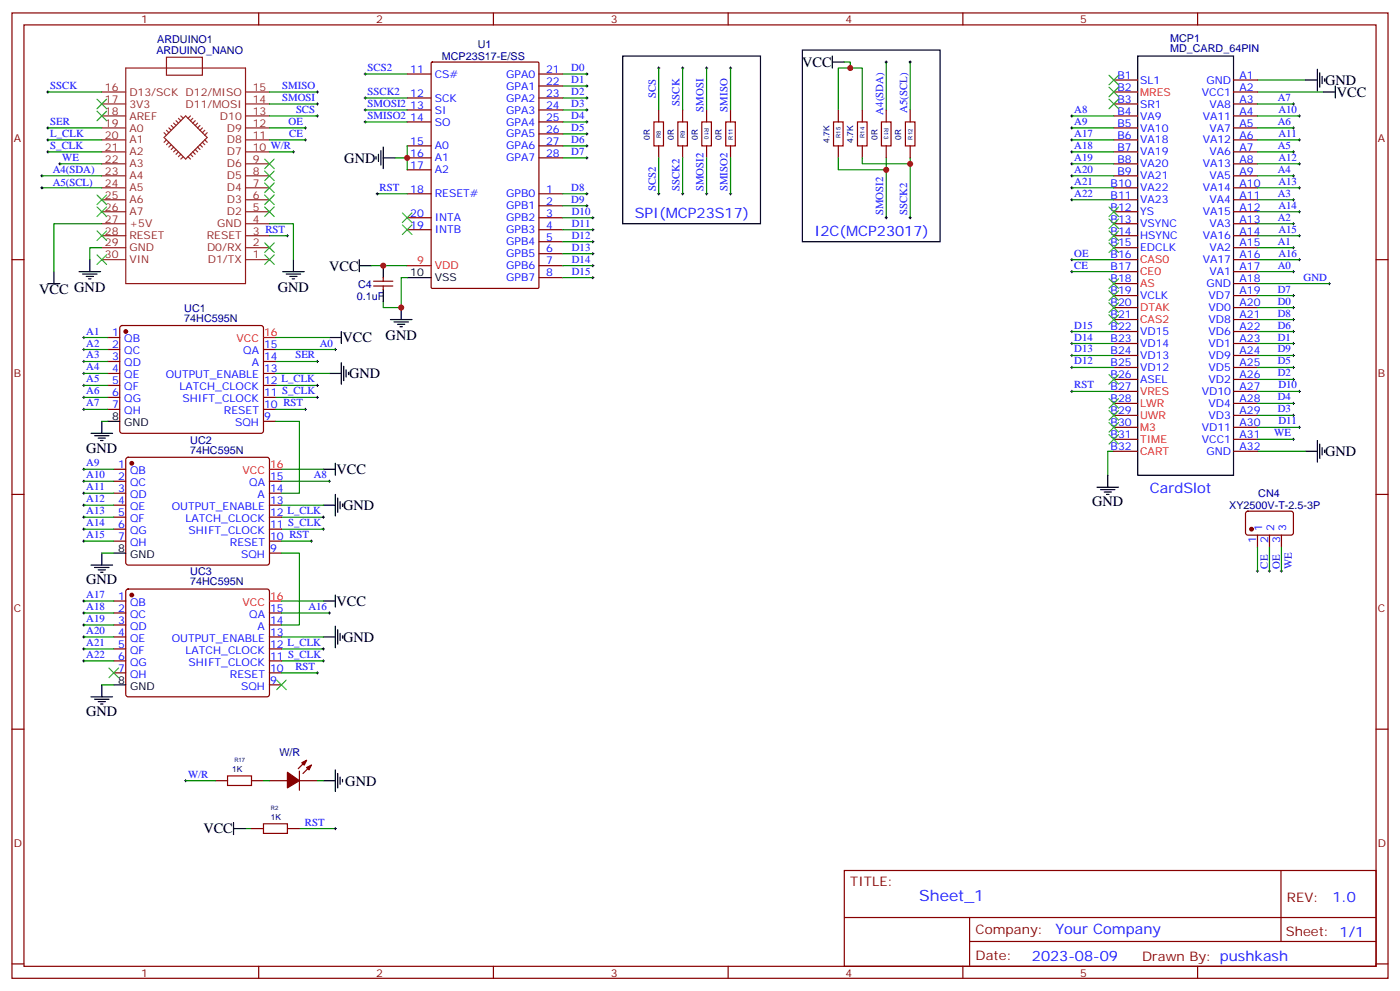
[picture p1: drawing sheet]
<svg xmlns="http://www.w3.org/2000/svg" width="412mm" height="292mm" viewBox="0 0 412 292" stroke-linecap="round" stroke-linejoin="round" font-family="sans-serif">
<g fill="none" stroke="#870000" stroke-width=".35">
<path d="M3.5 3.8h405.4v284.3h-405.4zM7.1 7.3h398.2v277.3h-398.2zM76.2 3.8v3.5M127.1 18.4l.3-.1h31l.3 .1v66.2l-.1 .3h-31.2l-.4-.1zM145.3 3.8v3.5M214.5 3.8v3.5M283.6 3.8v3.5M352.8 3.8v3.5M119.9 21.8h7.1M119.9 28.9h7.1M119.9 32.4h7.1M119.9 35.9h7.1"/>
<path d="M158.7 21.8h7.1M158.7 28.9h7.1M158.7 32.4h7.1M158.7 35.9h7.1M158.7 25.3h7.1M158.7 39.4h7.1M194 32.4v3.5M201.1 32.4v3.5M208.1 32.4v3.5M215.2 32.4v3.5M246.9 32.4v3.5M254 32.4v3.5"/>
<path d="M261.1 32.4v3.5M268.1 32.4v3.5M328.1 23.6h7M328.1 27.1h7M328.1 30.6h7M328.1 34.1h7M328.1 37.7h7M363.4 23.6h7M363.4 27.1h7M363.4 30.6h7M363.4 34.1h7M363.4 37.7h7"/>
<path d="M119.9 57.1h7.1M119.9 43h7.1M119.9 46.5h7.1M119.9 50h7.1M158.7 57.1h7.1M158.7 43h7.1M158.7 46.5h7.1M194 43v3.5M201.1 43v3.5M208.1 43v3.5M215.2 43v3.5M246.9 43v3.5"/>
<path d="M254 43v3.5M261.1 43v3.5M268.1 43v3.5M328.1 41.2h7M328.1 44.7h7M328.1 48.3h7M328.1 51.8h7M328.1 55.3h7M328.1 58.8h7M363.4 41.2h7M363.4 44.7h7M363.4 48.3h7"/>
<path d="M363.4 51.8h7M363.4 55.3h7M363.4 58.8h7M3.5 76.5h3.6M119.9 64.1h7.1M119.9 67.7h7.1M158.7 60.6h7.1M158.7 64.1h7.1M158.7 67.7h7.1M158.7 71.2h7.1M158.7 74.7h7.1M158.7 78.2h7.1"/>
<path d="M328.1 76.5h7M328.1 62.4h7M328.1 65.9h7M328.1 69.4h7M328.1 73h7M363.4 76.5h7M363.4 62.4h7M363.4 65.9h7M363.4 69.4h7M363.4 73h7M405.3 76.5h3.6M31.7 99.4h3.6"/>
<path d="M35.5 96.1l.5-.2h40.9l.5 .2 .2 .5-.1 30.6-.6 .4h-41.2l-.4-.7v-30.3zM110.1 82.8h5.6M110.1 84.2h5.6M112.9 81.8v1M112.9 84.2v1.1M158.7 81.8h7.1M328.1 80h7M328.1 83.5h7M328.1 87.1h7M328.1 90.6h7M328.1 94.1h7M328.1 97.6h7"/>
<path d="M363.4 80h7M363.4 83.5h7M363.4 87.1h7M363.4 90.6h7M363.4 94.1h7M363.4 97.6h7M31.7 102.9h3.6M31.7 106.5h3.6M31.7 110h3.6M31.7 113.5h3.6M31.7 117.1h3.6M77.6 102.9h3.5"/>
<path d="M77.6 106.5h3.5M77.6 110h3.5M77.6 113.5h3.5M77.6 117.1h3.5M328.1 101.2h7M328.1 104.7h7M328.1 108.2h7M328.1 111.8h7M328.1 115.3h7M328.1 118.8h7M363.4 101.2h7M363.4 104.7h7"/>
<path d="M363.4 108.2h7M363.4 111.8h7M363.4 115.3h7M363.4 118.8h7M31.7 120.6h3.6M33.5 138.2h3.5M37.3 134.9l.4-.2h41l.5 .2 .2 .5-.1 30.6-.6 .4h-41.2l-.5-.7v-30.3zM77.6 120.6h3.5M77.6 124.1h3.5M328.1 122.3h7M328.1 125.9h7M328.1 129.4h7"/>
<path d="M328.1 132.9h7M363.4 122.3h7M363.4 125.9h7M363.4 129.4h7M363.4 132.9h7M3.5 145.6h3.6M33.5 141.7h3.5M33.5 145.3h3.5M33.5 148.8h3.5M33.5 152.3h3.5M33.5 155.9h3.5M33.5 159.4h3.5"/>
<path d="M79.4 141.7h3.5M79.4 145.3h3.5M79.4 148.8h3.5M79.4 152.3h3.5M79.4 155.9h3.5M79.4 159.4h3.5M367.1 150.8l.5-.2h13l.4 .7-.1 5.9-.6 .4h-13l-.4-.7v-5.6zM370.4 157.6v3.5M373.9 157.6v3.5M377.5 157.6v3.5M405.3 145.6h3.6M33.5 177h3.5"/>
<path d="M37.3 173.7l.4-.2h41l.5 .2 .2 .5-.1 30.6-.6 .4h-41.2l-.5-.7v-30.3zM79.4 162.9h3.5M33.5 180.6h3.5M33.5 184.1h3.5M33.5 187.6h3.5M33.5 191.1h3.5M33.5 194.7h3.5M33.5 198.2h3.5M79.4 180.6h3.5M79.4 184.1h3.5M79.4 187.6h3.5M79.4 191.1h3.5"/>
<path d="M79.4 194.7h3.5M79.4 198.2h3.5M3.5 214.8h3.6M79.4 201.7h3.5M405.3 214.8h3.6M63.5 229.9h3.5M74.1 229.9h3.5M79.4 229.9h5.3M88.2 229.9h5.3M88.2 227.1v5.7M90.3 223.9l-2.5 2.5M91.7 225.4l-2.4 2.4"/>
<path d="M74.1 244.1h3.5M84.7 244.1h3.5M248.7 256.4h156.6v28.2h-156.6zM377.3 256.4v20.9M248.7 270.2h156.5M285.6 277.3h119.6M285.6 270.2v14.2M3.5 283.9h3.6M76.2 284.6v3.5M145.3 284.6v3.5M214.5 284.6v3.5M283.6 284.6v3.5"/>
<path d="M352.8 284.6v3.5M405.3 283.9h3.6"/>
</g>
<g fill="none" stroke="#8c2424" stroke-width=".35">
<path d="M49 16.9h10.6v5.3h-10.6zM30 30.6h7M30 34.1h7M30 37.7h7M30 27.1h7M37 20h35.3v63.5h-35.3zM48.3 39.1l.7 .7M49 38.4l.7 .7M49.7 37.7l.7 .7M50.4 37l.8 .7M51.2 36.3l.7 .7M51.9 35.6l.7 .7"/>
<path d="M52.6 34.9l.7 .7M53.3 34.1l.7 .8M56.1 34.1l-.7 .8M56.8 34.9l-.7 .7M57.5 35.6l-.7 .7M58.2 36.3l-.7 .7M58.9 37l-.7 .7M59.6 37.7l-.7 .7M60.3 38.4l-.7 .7M61 39.1l-.7 .7M72.3 30.6h7.1M72.3 34.1h7.1"/>
<path d="M72.3 37.7h7.1M72.3 27.1h7.1M30 41.2h7M30 44.7h7M30 48.3h7M30 51.8h7M30 55.3h7M30 58.8h7M48.3 40.5l6.4-6.4 6.3 6.4-6.3 6.3zM49 41.2l-.7 .7M49.7 41.9l-.7 .7M50.4 42.6l-.7 .7"/>
<path d="M51.2 43.3l-.8 .7M51.9 44l-.7 .7M52.6 44.7l-.7 .7M53.3 45.4l-.7 .7M54 46.1l-.7 .7M55.4 46.1l.7 .7M56.1 45.4l.7 .7M56.8 44.7l.7 .7M57.5 44l.7 .7M58.2 43.3l.7 .7M58.9 42.6l.7 .7M59.6 41.9l.7 .7"/>
<path d="M60.3 41.2l.7 .7M72.3 41.2h7.1M72.3 44.7h7.1M72.3 48.3h7.1M72.3 51.8h7.1M72.3 55.3h7.1M72.3 58.8h7.1M30 62.4h7M30 65.9h7M30 69.4h7M30 73h7M30 76.5h7"/>
<path d="M72.3 62.4h7.1M72.3 65.9h7.1M72.3 69.4h7.1M72.3 73h7.1M72.3 76.5h7.1"/>
</g>
<g fill="none" stroke="#000" stroke-width=".29">
<path d="M194 19.7v.7M201.1 19.7v.7M208.1 19.7v.7M215.2 19.7v.7M260.7 18.3h.7M261.1 17.9v.7M267.8 18.3h.7M268.1 17.9v.7M13.8 37.7h.7M13.8 27.1h.7M14.1 26.7v.7M14.1 37.3v.7"/>
<path d="M89.6 37.7h.7M90 37.3v.7M93.1 34.1h.7M93.1 30.6h.7M93.1 27.1h.7M93.5 26.7v.7M93.5 30.3v.7M93.5 33.8v.7M107.2 32.4h.7M107.2 35.9h.7M107.2 28.9h.7M107.2 21.8h.7"/>
<path d="M107.6 21.4v.8M107.6 28.5v.7M107.6 32v.7M107.6 35.6v.7M172.5 32.4h.7M172.5 35.9h.7M172.5 28.9h.7M172.5 21.8h.7M172.5 25.3h.7M172.5 39.4h.7M172.9 21.4v.8M172.9 25v.7"/>
<path d="M172.9 28.5v.7M172.9 32v.7M172.9 35.6v.7M172.9 39.1v.7M193.7 20h.7M200.7 20h.7M207.8 20h.7M214.8 20h.7M315.4 37.7h.7M315.4 34.1h.7M315.7 33.8v.7M315.7 37.3v.7"/>
<path d="M380.6 37.7h.8M380.6 30.6h.8M381 30.3v.7M381 37.3v.7M382.4 34.1h.7M382.8 33.8v.7M12 51.8h.7M12 55.3h.7M12.3 51.4v.7M12.3 55v.7M13.8 41.2h.7M13.8 44.7h.7"/>
<path d="M14.1 40.9v.7M14.1 44.4v.7M17.3 48.3h.7M17.6 47.9v.7M86.1 44.7h.7M86.4 44.4v.7M89.6 41.2h.7M90 40.9v.7M110.8 57.1h.7M111.1 56.7v.7M172.5 43h.7M172.5 46.5h.7"/>
<path d="M172.5 57.1h.7M172.9 42.6v.7M172.9 46.1v.7M172.9 56.7v.7M193.7 57.1h.7M194 56.7v.7M200.7 57.1h.7M201.1 56.7v.7M207.8 57.1h.7M208.1 56.7v.7M214.8 57.1h.7M215.2 56.7v.7"/>
<path d="M315.4 41.2h.7M315.4 48.3h.7M315.4 51.8h.7M315.4 55.3h.7M315.4 44.7h.7M315.4 58.8h.7M315.7 40.9v.7M315.7 44.4v.7M315.7 47.9v.7M315.7 51.4v.7M315.7 55v.7M315.7 58.5v.7"/>
<path d="M380.6 51.8h.8M380.6 44.7h.8M380.6 58.8h.8M381 44.4v.7M381 51.4v.7M381 58.5v.7M382.4 41.2h.7M382.4 48.3h.7M382.4 55.3h.7M382.8 40.9v.7M382.8 47.9v.7M382.8 55v.7"/>
<path d="M84.3 69.4h.7M84.7 69.1v.7M172.5 60.6h.7M172.9 60.3v.7M174.3 64.1h.7M174.3 67.7h.7M174.3 71.2h.7M174.3 74.7h.7M174.3 78.2h.7M174.6 63.8v.7M174.6 67.3v.7M174.6 70.8v.7"/>
<path d="M174.6 74.4v.7M174.6 77.9v.7M260.7 64.1h.7M261.1 63.8v.7M267.8 64.1h.7M268.1 63.8v.7M315.4 76.5h.7M315.7 76.1v.7M315.7 79.7v.7M380.6 65.9h.8M380.6 73h.8M381 65.5v.8"/>
<path d="M381 72.6v.7M381 79.7v.7M382.4 76.5h.7M382.4 62.4h.7M382.4 69.4h.7M382.8 62v.7M382.8 69.1v.7M382.8 76.1v.7M24.3 99.4h.7M24.7 99.1v.7M174.3 81.8h.7M174.6 81.4v.7"/>
<path d="M315.4 97.6h.7M315.4 80h.7M315.7 97.3v.7M380.6 97.6h.8M380.6 80h.8M380.6 87.1h.8M380.6 90.6h.8M380.6 94.1h.8M381 86.7v.7M381 90.2v.7M381 93.8v.7M381 97.3v.7"/>
<path d="M391.2 83.5h.7M391.6 83.2v.7M24.3 117.1h.7M24.3 113.5h.7M24.3 106.5h.7M24.3 102.9h.7M24.3 110h.7M24.7 102.6v.7M24.7 106.1v.7M24.7 109.6v.7M24.7 113.2v.7M24.7 116.7v.7"/>
<path d="M93.1 117.1h.7M93.1 113.5h.7M93.1 106.5h.7M93.5 106.1v.7M93.5 113.2v.7M93.5 116.7v.7M98.4 102.9h.7M98.8 102.6v.7M315.4 115.3h.7M315.4 108.2h.7M315.4 104.7h.7M315.4 101.2h.7"/>
<path d="M315.7 100.8v.7M315.7 104.4v.7M315.7 107.9v.7M315.7 114.9v.7M380.6 108.2h.8M380.6 104.7h.8M380.6 101.2h.8M380.6 111.8h.8M380.6 118.8h.8M381 100.8v.7M381 104.4v.7M381 107.9v.7"/>
<path d="M381 111.4v.7M381 118.5v.7M382.4 115.3h.7M382.8 114.9v.7M24.3 120.6h.7M24.3 138.2h.7M24.7 120.2v.7M24.7 137.9v.7M89.6 120.6h.7M90 120.2v.7M380.6 122.3h.8M380.6 129.4h.8"/>
<path d="M381 122v.7M381 129v.8M382.4 125.9h.7M382.8 125.5v.7M24.3 155.9h.7M24.3 152.3h.7M24.3 159.4h.7M24.3 148.8h.7M24.3 145.3h.7M24.3 141.7h.7M24.7 141.4v.7M24.7 144.9v.7"/>
<path d="M24.7 148.4v.8M24.7 152v.7M24.7 155.5v.7M24.7 159v.7M91.4 159.4h.7M91.7 159v.7M94.9 155.9h.7M94.9 152.3h.7M95.2 152v.7M95.2 155.5v.7M96.7 141.7h.7M97 141.4v.7"/>
<path d="M24.3 177h.7M24.7 176.7v.7M370.1 168.2h.7M370.4 167.9v.7M373.6 168.2h.7M373.9 167.9v.7M377.1 168.2h.7M377.5 167.9v.7M24.3 194.7h.7M24.3 191.1h.7M24.3 187.6h.7M24.3 184.1h.7"/>
<path d="M24.3 180.6h.7M24.7 180.2v.7M24.7 183.7v.7M24.7 187.3v.7M24.7 190.8v.7M24.7 194.3v.7M93.1 198.2h.7M93.5 197.8v.7M94.9 194.7h.7M94.9 191.1h.7M95.2 190.8v.7M95.2 194.3v.7"/>
<path d="M96.7 180.6h.7M97 180.2v.7M54.3 229.9h.7M54.7 229.6v.7M98.4 244.1h.7M98.8 243.7v.7"/>
</g>
<g fill="none" stroke="#008700" stroke-width=".35">
<path d="M248.7 18.3h1.8v1.7M261.1 18.3v14.1M268.1 18.3v14.1M14.1 37.7h15.9M14.1 27.1h15.9M79.4 37.7h10.6M79.4 27.1h14.1M79.4 34.1h14.1M79.4 30.6h14.1M107.6 32.4h12.3M107.6 35.9h12.3M107.6 28.9h12.3"/>
<path d="M107.6 21.8h12.3M165.8 32.4h7.1M165.8 35.9h7.1M165.8 28.9h7.1M165.8 21.8h7.1M165.8 25.3h7.1M165.8 39.4h7.1M194 20v12.4M201.1 20v12.4M208.1 20v12.4M215.2 20v12.4M246.9 32.4v-12.4h7.1v12.4"/>
<path d="M315.7 37.7h12.4M315.7 34.1h12.4M370.4 37.7h10.6M370.4 27.1h19.4M370.4 23.6h14.1M370.4 34.1h12.4M370.4 30.6h10.6M12.3 55.3h17.7M12.3 51.8h17.7M14.1 41.2h15.9M14.1 44.7h15.9M17.6 48.3h12.4"/>
<path d="M79.4 41.2h10.6M79.4 44.7h7M111.1 57.1h8.8M116.4 46.5h3.5M119.9 43v7M165.8 46.5h7.1M165.8 57.1h7.1M165.8 43h7.1M194 46.5v10.6M201.1 46.5v10.6M208.1 46.5v10.6M215.2 46.5v10.6"/>
<path d="M246.9 46.5v3.5h14.2M254 46.5v1.8h14.1M261.1 46.5v17.6M268.1 46.5v17.6M315.7 41.2h12.4M315.7 48.3h12.4M315.7 55.3h12.4M315.7 51.8h12.4M315.7 44.7h12.4M315.7 58.8h12.4M370.4 41.2h12.4M370.4 48.3h12.4"/>
<path d="M370.4 55.3h12.4M370.4 51.8h10.6M370.4 44.7h10.6M370.4 58.8h10.6M30 65.9h-14.1v14.1M30 73h-3.5v3.5M79.4 65.9h7v10.6M79.4 69.4h5.3M109.4 78.2h10.5M165.8 78.2h8.8M165.8 60.6h7.1M165.8 64.1h8.8"/>
<path d="M165.8 67.7h8.8M165.8 71.2h8.8M165.8 74.7h8.8M315.7 76.5h12.4M370.4 76.5h12.4M370.4 62.4h12.4M370.4 65.9h10.6M370.4 69.4h12.4M370.4 73h10.6M24.7 99.4h7M81.1 99.4h15.9M119.9 81.8h-1.7v8.8h-5.3v-1.8"/>
<path d="M165.8 81.8h8.8M315.7 97.6h12.4M315.7 80h12.4M370.4 97.6h10.6M370.4 80h10.6M370.4 83.5h21.2M370.4 87.1h10.6M370.4 90.6h10.6M370.4 94.1h10.6M24.7 117.1h7M24.7 113.5h7M24.7 106.5h7"/>
<path d="M24.7 102.9h7M24.7 110h7M81.1 117.1h12.4M81.1 113.5h12.4M81.1 106.5h12.4M81.1 102.9h17.7M81.1 110h15.9M315.7 115.3h12.4M315.7 108.2h12.4M315.7 104.7h12.4M315.7 101.2h12.4M370.4 115.3h12.4"/>
<path d="M370.4 108.2h10.6M370.4 104.7h10.6M370.4 101.2h10.6M370.4 111.8h10.6M370.4 118.8h10.6M24.7 120.6h7M24.7 138.2h8.8M30 124.1h1.7M81.1 124.1h7.1v21.2h-5.3M81.1 120.6h8.9M82.9 138.2h12.3M328.1 132.9h-1.8v7.1"/>
<path d="M370.4 132.9h14.1M370.4 122.3h10.6M370.4 125.9h12.4M370.4 129.4h10.6M24.7 155.9h8.8M24.7 152.3h8.8M24.7 159.4h8.8M24.7 148.8h8.8M24.7 145.3h8.8M24.7 141.7h8.8M82.9 155.9h12.3M82.9 152.3h12.3"/>
<path d="M82.9 159.4h8.8M82.9 148.8h12.3M82.9 141.7h14.1M24.7 177h8.8M30 162.9h3.5M82.9 162.9h5.3v21.2h-5.3M82.9 177h12.3M370.4 161.1v7.1M373.9 161.1v7.1M377.5 161.1v7.1M24.7 194.7h8.8M24.7 191.1h8.8"/>
<path d="M24.7 187.6h8.8M24.7 184.1h8.8M24.7 180.6h8.8M82.9 194.7h12.3M82.9 191.1h12.3M82.9 187.6h12.3M82.9 180.6h14.1M82.9 198.2h10.6M30 201.7h3.5M54.7 229.9h8.8M77.6 229.9h1.8M93.5 229.9h1.7"/>
<path d="M72.3 244.1h1.8M88.2 244.1h10.6"/>
</g>
<g fill="#870000" stroke="#870000" stroke-width=".35">
<path d="M90.3 226.1l1.4-.7-.7 1.4z"/>
<path d="M88.9 224.6l1.4-.7-.7 1.5z"/>
<path d="M84.7 227.5l3.5 2.4-3.5 2.2z"/>
<circle cx="37" cy="97.6" r=".53"/>
<circle cx="38.8" cy="136.5" r=".53"/>
<circle cx="38.8" cy="175.3" r=".53"/>
<circle cx="368.7" cy="155.9" r=".53"/>
</g>
<g fill="none" stroke="#000" stroke-width=".35">
<path d="M183.4 16.5h40.6v49.4h-40.6zM236.4 14.7h40.5v56.5h-40.5zM245.2 18.3h3.5M245.2 16.5v3.5M335.1 16.5h28.3v123.5h-28.3zM384.5 23.6h3.6M388.1 20.4v6.3M388.8 21.4v4.3M389.5 22.5v2.1M389.8 27.1h3.5M390.2 23.2v.7M393.3 25.3v3.6"/>
<path d="M110.8 46.1v.7M111.5 45.4v2.2M112.2 44.4v4.2M112.9 46.5h3.5M112.9 43.3v6.4M26.5 76.5v3.5M86.4 76.5v3.5M105.8 78.2h3.6M105.8 76.5v3.5M112.9 78.2v3.6M14.1 83.5h3.5M15.9 80v3.5"/>
<path d="M23.3 80h6.3M24.3 80.7h4.3M25.4 81.4h2.1M26.1 82.1h.7M83.3 80h6.3M84.3 80.7h4.2M85.4 81.4h2.1M86.1 82.1h.7M97 99.4h3.5M100.5 97.6v3.6M112.9 85.3v3.5M115 94.1h6.4"/>
<path d="M116.1 94.8h4.2M117.1 95.5h2.1M117.8 96.2h.7M118.2 90.6v3.5M119.9 81.8h7.1M97 110h3.5M100.5 106.8v6.4M101.2 107.9v4.2M102 108.9v2.2M102.7 109.6v.7M26.8 127.6h6.4M27.9 128.3h4.2"/>
<path d="M28.9 129h2.1M29.6 129.8h.7M30 124.1v3.5M31.7 124.1h3.6M95.2 138.2h3.6M98.8 136.5v3.5M326.3 140v3.5M384.5 132.9h3.6M388.1 129.8v6.3M388.8 130.8v4.2M389.5 131.9v2.1M390.2 132.6v.7"/>
<path d="M95.2 148.8h3.6M98.8 145.6v6.4M99.5 146.7v4.2M100.2 147.7v2.2M100.9 148.4v.8M323.1 143.5h6.4M324.2 144.2h4.2M325.3 144.9h2.1M326 145.6h.7M26.8 166.4h6.4M27.9 167.1h4.2M28.9 167.9h2.1"/>
<path d="M29.6 168.6h.7M30 162.9v3.5M33.5 162.9h3.5M95.2 177h3.6M98.8 175.3v3.5M95.2 187.6h3.6M98.8 184.4v6.4M99.5 185.5v4.2M100.2 186.5v2.2M100.9 187.3v.7M26.8 205.2h6.4M27.9 206h4.2"/>
<path d="M28.9 206.7h2.1M29.6 207.4h.7M30 201.7v3.5M33.5 201.7h3.5M95.2 229.9h3.6M98.8 226.8v6.3M99.5 227.8v4.3M100.2 228.9v2.1M100.9 229.6v.7M68.8 244.1h3.5M68.8 242.3v3.5"/>
</g>
<path d="M119.9 78.2h7.1M77.6 99.4h3.5M79.4 138.2h3.5M79.4 177h3.5" fill="none" stroke="#f00" stroke-width=".35"/>
<g fill="none" stroke="#3c3" stroke-width=".35">
<path d="M28.6 29.2l2.8 2.8M28.6 32.7l2.8 2.9M31.4 29.2l-2.8 2.8M31.4 32.7l-2.8 2.9M326.7 22.2l2.8 2.8M326.7 25.7l2.8 2.8M326.7 29.2l2.8 2.8M329.5 22.2l-2.8 2.8M329.5 25.7l-2.8 2.8M329.5 29.2l-2.8 2.8M28.6 57.4l2.8 2.9M31.4 57.4l-2.8 2.9"/>
<path d="M78 46.8l2.8 2.9M78 50.4l2.8 2.8M78 53.9l2.8 2.8M78 57.4l2.8 2.9M80.8 46.8l-2.8 2.9M80.8 50.4l-2.8 2.8M80.8 53.9l-2.8 2.8M80.8 57.4l-2.8 2.9M28.6 75.1l2.8 2.8M28.6 68l2.8 2.8M28.6 61l2.8 2.8M31.4 75.1l-2.8 2.8"/>
<path d="M31.4 68l-2.8 2.8M31.4 61l-2.8 2.8M78 75.1l2.8 2.8M78 71.5l2.8 2.9M78 61l2.8 2.8M80.8 75.1l-2.8 2.8M80.8 71.5l-2.8 2.9M80.8 61l-2.8 2.8M118.5 66.3l2.9 2.8M118.5 62.7l2.9 2.8M121.4 66.3l-2.9 2.8M121.4 62.7l-2.9 2.8"/>
<path d="M326.7 61l2.8 2.8M326.7 64.5l2.8 2.8M326.7 68l2.8 2.8M326.7 71.5l2.8 2.9M329.5 61l-2.8 2.8M329.5 64.5l-2.8 2.8M329.5 68l-2.8 2.8M329.5 71.5l-2.8 2.9M326.7 82.1l2.8 2.8M326.7 85.7l2.8 2.8M326.7 89.2l2.8 2.8M326.7 92.7l2.8 2.8"/>
<path d="M329.5 82.1l-2.8 2.8M329.5 85.7l-2.8 2.8M329.5 89.2l-2.8 2.8M329.5 92.7l-2.8 2.8M326.7 117.4l2.8 2.8M326.7 110.3l2.8 2.9M329.5 117.4l-2.8 2.8M329.5 110.3l-2.8 2.9M326.7 120.9l2.8 2.9M326.7 124.5l2.8 2.8M326.7 128l2.8 2.8M329.5 120.9l-2.8 2.9"/>
<path d="M329.5 124.5l-2.8 2.8M329.5 128l-2.8 2.8M32.1 196.8l2.8 2.8M34.9 196.8l-2.8 2.8M81.5 200.3l2.8 2.8M84.3 200.3l-2.8 2.8"/>
</g>
<path d="M192.6 35.9h2.8v7.1h-2.8zM199.7 35.9h2.8v7.1h-2.8zM206.7 35.9h2.8v7.1h-2.8zM213.8 35.9h2.8v7.1h-2.8zM245.5 35.9h2.9v7.1h-2.9zM252.6 35.9h2.8v7.1h-2.8zM259.6 35.9h2.9v7.1h-2.9zM266.7 35.9h2.8v7.1h-2.8zM67 228.5h7.1v2.9h-7.1zM77.6 242.6h7.1v2.9h-7.1z" fill="none" stroke="#a10000" stroke-width=".35"/>
<g fill="#c00">
<circle cx="119.9" cy="46.5" r=".88"/>
<circle cx="250.5" cy="20" r=".88"/>
<circle cx="261.1" cy="50" r=".88"/>
<circle cx="268.1" cy="48.3" r=".88"/>
<circle cx="118.2" cy="90.6" r=".88"/>
<circle cx="112.9" cy="78.2" r=".88"/>
</g>
<text font-size="4.6" fill="#00f" x="270.8" y="265.4">Sheet_1</text>
<g font-size="4.2">
<text x="236.3" y="19.7">VCC</text>
<text x="390.3" y="25">GND</text>
<text x="393.8" y="28.5">VCC</text>
<text x="101.4" y="47.9">GND</text>
<text x="97" y="79.7">VCC</text>
<text x="11.5" y="86.7">VCC GND</text>
<text x="81.8" y="86.1">GND</text>
<text x="100.9" y="100.8">VCC</text>
<text x="113.6" y="100.1">GND</text>
<text x="102.8" y="111.4">GND</text>
<text x="25.4" y="133.3">GND</text>
<text x="390.3" y="134.3">GND</text>
<text x="99.1" y="139.6">VCC</text>
<text x="321.7" y="149.2">GND</text>
<text x="101.1" y="150.2">GND</text>
<text x="25.4" y="172.1">GND</text>
<text x="99.1" y="178.4">VCC</text>
<text x="101.1" y="189">GND</text>
<text x="25.4" y="210.9">GND</text>
<text x="101.7" y="231.6">GND</text>
<text x="59.9" y="245.5">VCC</text>
</g>
<g font-size="4.2" fill="#00f">
<text x="187" y="64.1">SPI(MCP23S17)</text>
<text x="239.9" y="69.4">I2C(MCP23017)</text>
<text x="338.7" y="145.3">CardSlot</text>
<text x="392.5" y="265.7">1.0</text>
<text x="310.9" y="275.2">Your Company</text>
<text x="304" y="283">2023-08-09</text>
</g>
<g font-size="3.9" fill="#800">
<text x="250.5" y="261">TITLE:</text>
<text x="379.1" y="265.7">REV:</text>
<text x="287.4" y="275.2">Company:</text>
<text x="378.7" y="275.8">Sheet: 1/1</text>
<text x="287.4" y="282.9">Date:</text>
<text x="336.4" y="282.9">Drawn By: pushkash</text>
</g>
<g font-size="3.2" fill="#800">
<text x="41.6" y="6.8">1</text>
<text x="110.8" y="6.8">2</text>
<text x="179.9" y="6.8">3</text>
<text x="249.1" y="6.8">4</text>
<text x="318.2" y="6.8">5</text>
<text x="4.1" y="41.9">A</text>
<text x="405.9" y="41.9">A</text>
<text x="4.1" y="111.1">B</text>
<text x="405.9" y="111.1">B</text>
<text x="4.1" y="180.2">C</text>
<text x="405.9" y="180.2">C</text>
<text x="4.1" y="249.3">D</text>
<text x="405.9" y="249.3">D</text>
<text x="41.6" y="287.6">1</text>
<text x="110.8" y="287.6">2</text>
<text x="179.9" y="287.6">3</text>
<text x="249.1" y="287.6">4</text>
<text x="318.2" y="287.6">5</text>
</g>
<g font-size="3.2" fill="#000080">
<text x="46.1" y="15.8">ARDUINO_NANO</text>
<text x="46.3" y="12.6">ARDUINO1</text>
<text x="130.1" y="17.6">MCP23S17-E/SS</text>
<text x="140.8" y="14">U1</text>
<text x="344.7" y="15.5">MD_CARD_64PIN</text>
<text x="344.7" y="12.2">MCP1</text>
<text x="105.1" y="88.2">0.1uF</text>
<text x="105.5" y="84.7">C4</text>
<text x="54.3" y="94.8">74HC595N</text>
<text x="54.3" y="91.8">UC1</text>
<text x="56" y="130.6">UC2</text>
<text x="56" y="133.6">74HC595N</text>
<text x="362.1" y="149.9">XY2500V-T-2.5-3P</text>
<text x="370.7" y="146.3">CN4</text>
<text x="56" y="172.4">74HC595N</text>
<text x="56" y="169.4">UC3</text>
<text x="82.3" y="222.6">W/R</text>
</g>
<g font-size="3.2" fill="#00f">
<text x="108.3" y="20.9">SCS2</text>
<text x="120.9" y="21.4">11</text>
<text x="128.1" y="22.9">CS#</text>
<text x="149.1" y="22.9">GPA0</text>
<text x="160.9" y="21.4">21</text>
<text x="168.3" y="20.9">D0</text>
<text x="329.2" y="23.2">B1</text>
<text x="365.1" y="23.2">A1</text>
<text x="14.8" y="26.2">SSCK</text>
<text x="83.1" y="29.7">SMOSI</text>
<text x="83.1" y="26.2">SMISO</text>
<text x="108.3" y="28">SSCK2</text>
<text x="120.9" y="28.5">12</text>
<text x="128.1" y="29.9">SCK</text>
<text x="149.1" y="26.4">GPA1</text>
<text x="149.1" y="29.9">GPA2</text>
<text x="160.9" y="25">22</text>
<text x="160.9" y="28.5">23</text>
<text x="168.3" y="24.4">D1</text>
<text x="168.3" y="28">D2</text>
<text x="193.1" y="28.8" transform="rotate(-90 193.1 28.8)">SCS</text>
<text x="329.2" y="26.7">B2</text>
<text x="335.8" y="24.6">SL1</text>
<text x="354" y="28.2">VCC1</text>
<text x="355.4" y="24.6">GND</text>
<text x="365.1" y="26.7">A2</text>
<text x="376.4" y="29.7">A7</text>
<text x="87.2" y="33.3">SCS</text>
<text x="108.3" y="31.5">SMOSI2</text>
<text x="108.3" y="35">SMISO2</text>
<text x="120.9" y="32">13</text>
<text x="120.9" y="35.6">14</text>
<text x="128.1" y="33.4">SI</text>
<text x="149.1" y="33.4">GPA3</text>
<text x="160.9" y="32">24</text>
<text x="160.9" y="35.6">25</text>
<text x="168.3" y="31.5">D3</text>
<text x="168.3" y="35">D4</text>
<text x="200.2" y="31.1" transform="rotate(-90 200.2 31.1)">SSCK</text>
<text x="207.3" y="32.9" transform="rotate(-90 207.3 32.9)">SMOSI</text>
<text x="214.3" y="32.9" transform="rotate(-90 214.3 32.9)">SMISO</text>
<text x="260.2" y="33.7" transform="rotate(-90 260.2 33.7)">A4(SDA)</text>
<text x="267.2" y="33.2" transform="rotate(-90 267.2 33.2)">A5(SCL)</text>
<text x="316.4" y="33.3">A8</text>
<text x="329.2" y="30.3">B3</text>
<text x="329.2" y="33.8">B4</text>
<text x="335.8" y="31.7">SR1</text>
<text x="335.8" y="35.2">VA9</text>
<text x="354.3" y="35.2">VA11</text>
<text x="356.3" y="31.7">VA8</text>
<text x="365.1" y="33.8">A4</text>
<text x="365.1" y="30.3">A3</text>
<text x="376.6" y="33.3">A10</text>
<text x="14.8" y="40.3">L_CLK</text>
<text x="14.8" y="36.8">SER</text>
<text x="85" y="36.8">OE</text>
<text x="85.2" y="40.3">CE</text>
<text x="128.1" y="37">SO</text>
<text x="149.1" y="37">GPA4</text>
<text x="149.1" y="40.5">GPA5</text>
<text x="160.9" y="39.1">26</text>
<text x="168.3" y="38.6">D5</text>
<text x="316.4" y="40.3">A17</text>
<text x="316.4" y="36.8">A9</text>
<text x="329.2" y="37.3">B5</text>
<text x="329.2" y="40.9">B6</text>
<text x="335.8" y="38.7">VA10</text>
<text x="356.3" y="38.7">VA7</text>
<text x="365.1" y="40.9">A6</text>
<text x="365.1" y="37.3">A5</text>
<text x="376.4" y="36.8">A6</text>
<text x="376.6" y="40.3">A11</text>
<text x="14.8" y="43.9">S_CLK</text>
<text x="18.3" y="47.4">WE</text>
<text x="120.9" y="42.6">15</text>
<text x="120.9" y="46.1">16</text>
<text x="128.1" y="44">A0</text>
<text x="128.1" y="47.6">A1</text>
<text x="149.1" y="44">GPA6</text>
<text x="149.1" y="47.6">GPA7</text>
<text x="160.9" y="42.6">27</text>
<text x="160.9" y="46.1">28</text>
<text x="168.3" y="42.1">D6</text>
<text x="168.3" y="45.6">D7</text>
<text x="316.4" y="47.4">A19</text>
<text x="316.4" y="43.9">A18</text>
<text x="329.2" y="44.4">B7</text>
<text x="329.2" y="47.9">B8</text>
<text x="335.8" y="42.3">VA18</text>
<text x="335.8" y="45.8">VA19</text>
<text x="354.3" y="42.3">VA12</text>
<text x="356.3" y="45.8">VA6</text>
<text x="365.1" y="47.9">A8</text>
<text x="365.1" y="44.4">A7</text>
<text x="376.4" y="43.9">A5</text>
<text x="376.6" y="47.4">A12</text>
<text x="15.5" y="50.9">A4(SDA)</text>
<text x="120.9" y="49.7">17</text>
<text x="128.1" y="51.1">A2</text>
<text x="316.4" y="50.9">A20</text>
<text x="329.2" y="51.4">B9</text>
<text x="335.8" y="49.3">VA20</text>
<text x="335.8" y="52.8">VA21</text>
<text x="354.3" y="49.3">VA13</text>
<text x="356.3" y="52.8">VA5</text>
<text x="365.1" y="51.4">A9</text>
<text x="376.4" y="50.9">A4</text>
<text x="15.5" y="54.7">A5(SCL)</text>
<text x="111.8" y="56.2">RST</text>
<text x="120.9" y="56.7">18</text>
<text x="128.1" y="58.1">RESET#</text>
<text x="149.1" y="58.1">GPB0</text>
<text x="160.9" y="56.7">1</text>
<text x="168.3" y="56.2">D8</text>
<text x="168.3" y="59.7">D9</text>
<text x="193.1" y="56.4" transform="rotate(-90 193.1 56.4)">SCS2</text>
<text x="200.2" y="56.4" transform="rotate(-90 200.2 56.4)">SSCK2</text>
<text x="207.3" y="56.4" transform="rotate(-90 207.3 56.4)">SMOSI2</text>
<text x="214.3" y="56.4" transform="rotate(-90 214.3 56.4)">SMISO2</text>
<text x="316.4" y="54.4">A21</text>
<text x="316.4" y="58">A22</text>
<text x="327.2" y="55">B10</text>
<text x="327.2" y="58.5">B11</text>
<text x="335.8" y="56.4">VA22</text>
<text x="335.8" y="59.9">VA23</text>
<text x="354.3" y="56.4">VA14</text>
<text x="356.3" y="59.9">VA4</text>
<text x="365.1" y="58.5">A11</text>
<text x="365.1" y="55">A10</text>
<text x="376.4" y="58">A3</text>
<text x="376.6" y="54.4">A13</text>
<text x="120.9" y="63.8">20</text>
<text x="128.1" y="65.2">INTA</text>
<text x="149.1" y="61.7">GPB1</text>
<text x="149.1" y="65.2">GPB2</text>
<text x="160.9" y="60.3">2</text>
<text x="160.9" y="63.8">3</text>
<text x="168.5" y="63.3">D10</text>
<text x="260.2" y="63.4" transform="rotate(-90 260.2 63.4)">SMOSI2</text>
<text x="267.2" y="63.4" transform="rotate(-90 267.2 63.4)">SSCK2</text>
<text x="327.2" y="62">B12</text>
<text x="327.2" y="65.5">B13</text>
<text x="335.8" y="63.4">YS</text>
<text x="354.3" y="63.4">VA15</text>
<text x="365.1" y="65.5">A13</text>
<text x="365.1" y="62">A12</text>
<text x="376.4" y="65">A2</text>
<text x="376.6" y="61.5">A14</text>
<text x="120.9" y="67.3">19</text>
<text x="128.1" y="68.7">INTB</text>
<text x="149.1" y="68.7">GPB3</text>
<text x="160.9" y="67.3">4</text>
<text x="160.9" y="70.8">5</text>
<text x="168.5" y="66.8">D11</text>
<text x="168.5" y="70.3">D12</text>
<text x="327.2" y="69.1">B14</text>
<text x="335.8" y="67">VSYNC</text>
<text x="335.8" y="70.5">HSYNC</text>
<text x="354.3" y="70.5">VA16</text>
<text x="356.3" y="67">VA3</text>
<text x="365.1" y="69.1">A14</text>
<text x="376.6" y="68.5">A15</text>
<text x="149.1" y="72.2">GPB4</text>
<text x="149.1" y="75.8">GPB5</text>
<text x="160.9" y="74.4">6</text>
<text x="160.9" y="77.9">7</text>
<text x="168.5" y="73.8">D13</text>
<text x="168.5" y="77.4">D14</text>
<text x="316.4" y="75.6">OE</text>
<text x="327.2" y="72.6">B15</text>
<text x="327.2" y="76.1">B16</text>
<text x="335.8" y="74">EDCLK</text>
<text x="354.3" y="77.5">VA17</text>
<text x="356.3" y="74">VA2</text>
<text x="365.1" y="76.1">A16</text>
<text x="365.1" y="72.6">A15</text>
<text x="376.4" y="72.1">A1</text>
<text x="376.6" y="75.6">A16</text>
<text x="149.1" y="79.3">GPB6</text>
<text x="149.1" y="82.8">GPB7</text>
<text x="160.9" y="81.4">8</text>
<text x="168.5" y="80.9">D15</text>
<text x="316.4" y="79.1">CE</text>
<text x="327.2" y="79.7">B17</text>
<text x="327.2" y="83.2">B18</text>
<text x="356.3" y="81.1">VA1</text>
<text x="365.1" y="83.2">A18</text>
<text x="365.1" y="79.7">A17</text>
<text x="376.4" y="79.1">A0</text>
<text x="384" y="82.7">GND</text>
<text x="327.2" y="86.7">B19</text>
<text x="335.8" y="88.1">VCLK</text>
<text x="355.4" y="84.6">GND</text>
<text x="356" y="88.1">VD7</text>
<text x="365.1" y="86.7">A19</text>
<text x="376.4" y="86.2">D7</text>
<text x="376.4" y="89.7">D0</text>
<text x="327.2" y="90.2">B20</text>
<text x="327.2" y="93.8">B21</text>
<text x="356" y="95.2">VD8</text>
<text x="356" y="91.7">VD0</text>
<text x="365.1" y="93.8">A21</text>
<text x="365.1" y="90.2">A20</text>
<text x="376.4" y="93.2">D8</text>
<text x="25.4" y="98.5">A1</text>
<text x="33.1" y="99.1">1</text>
<text x="36.6" y="100.8">QB</text>
<text x="316.4" y="100.3">D14</text>
<text x="316.4" y="96.8">D15</text>
<text x="327.2" y="97.3">B22</text>
<text x="327.2" y="100.8">B23</text>
<text x="335.8" y="98.7">VD15</text>
<text x="356" y="98.7">VD6</text>
<text x="365.1" y="100.8">A23</text>
<text x="365.1" y="97.3">A22</text>
<text x="376.4" y="96.8">D6</text>
<text x="376.4" y="100.3">D1</text>
<text x="25.4" y="102.1">A2</text>
<text x="25.4" y="105.6">A3</text>
<text x="33.1" y="102.6">2</text>
<text x="33.1" y="106.1">3</text>
<text x="36.6" y="104.4">QC</text>
<text x="36.6" y="107.9">QD</text>
<text x="71.6" y="104.4">QA</text>
<text x="74.1" y="107.9">A</text>
<text x="77.8" y="106.1">14</text>
<text x="77.8" y="102.6">15</text>
<text x="87" y="105.6">SER</text>
<text x="94.2" y="102.1">A0</text>
<text x="316.4" y="107.4">D12</text>
<text x="316.4" y="103.8">D13</text>
<text x="327.2" y="104.4">B24</text>
<text x="327.2" y="107.9">B25</text>
<text x="335.8" y="102.2">VD14</text>
<text x="335.8" y="105.8">VD13</text>
<text x="356" y="105.8">VD9</text>
<text x="356" y="102.2">VD1</text>
<text x="365.1" y="107.9">A25</text>
<text x="365.1" y="104.4">A24</text>
<text x="376.4" y="103.8">D9</text>
<text x="376.4" y="107.4">D5</text>
<text x="25.4" y="109.1">A4</text>
<text x="25.4" y="112.6">A5</text>
<text x="33.1" y="109.6">4</text>
<text x="33.1" y="113.2">5</text>
<text x="36.6" y="111.4">QE</text>
<text x="48.8" y="111.4">OUTPUT_ENABLE</text>
<text x="77.8" y="113.2">12 L_CLK</text>
<text x="77.8" y="109.6">13</text>
<text x="327.2" y="111.4">B26</text>
<text x="335.8" y="109.3">VD12</text>
<text x="335.8" y="112.8">ASEL</text>
<text x="356" y="112.8">VD2</text>
<text x="356" y="109.3">VD5</text>
<text x="365.1" y="111.4">A26</text>
<text x="376.4" y="110.9">D2</text>
<text x="25.4" y="116.2">A6</text>
<text x="25.4" y="119.7">A7</text>
<text x="33.1" y="116.7">6</text>
<text x="36.6" y="114.9">QF</text>
<text x="36.6" y="118.5">QG</text>
<text x="52.9" y="114.9">LATCH_CLOCK</text>
<text x="53.7" y="118.5">SHIFT_CLOCK</text>
<text x="77.8" y="116.7">11 S_CLK</text>
<text x="316.4" y="114.4">RST</text>
<text x="327.2" y="114.9">B27</text>
<text x="327.2" y="118.5">B28</text>
<text x="354" y="116.3">VD10</text>
<text x="356" y="119.9">VD4</text>
<text x="365.1" y="118.5">A28</text>
<text x="365.1" y="114.9">A27</text>
<text x="376.4" y="117.9">D4</text>
<text x="376.6" y="114.4">D10</text>
<text x="33.1" y="120.2">7</text>
<text x="36.6" y="122">QH</text>
<text x="66" y="122">RESET</text>
<text x="69.3" y="125.5">SQH</text>
<text x="77.8" y="123.8">9</text>
<text x="77.8" y="120.2">10 RST</text>
<text x="327.2" y="122">B29</text>
<text x="327.2" y="125.5">B30</text>
<text x="356" y="123.4">VD3</text>
<text x="365.1" y="125.5">A30</text>
<text x="365.1" y="122">A29</text>
<text x="376.4" y="121.5">D3</text>
<text x="376.6" y="125">D11</text>
<text x="327.2" y="129">B31</text>
<text x="354" y="126.9">VD11</text>
<text x="354" y="130.5">VCC1</text>
<text x="365.1" y="129">A31</text>
<text x="375.4" y="128.5">WE</text>
<text x="25.4" y="137.3">A9</text>
<text x="34.8" y="137.9">1</text>
<text x="327.2" y="132.6">B32</text>
<text x="355.4" y="134">GND</text>
<text x="365.1" y="132.6">A32</text>
<text x="25.4" y="140.9">A10</text>
<text x="34.8" y="141.4">2</text>
<text x="38.3" y="139.6">QB</text>
<text x="38.3" y="143.2">QC</text>
<text x="73.4" y="143.2">QA</text>
<text x="79.6" y="141.4">15</text>
<text x="92.4" y="140.9">A8</text>
<text x="25.4" y="147.9">A12</text>
<text x="25.4" y="144.4">A11</text>
<text x="34.8" y="144.9">3</text>
<text x="34.8" y="148.4">4</text>
<text x="38.3" y="146.7">QD</text>
<text x="75.9" y="146.7">A</text>
<text x="79.6" y="148.4">13</text>
<text x="79.6" y="144.9">14</text>
<text x="25.4" y="155">A14</text>
<text x="25.4" y="151.4">A13</text>
<text x="34.8" y="152">5</text>
<text x="34.8" y="155.5">6</text>
<text x="38.3" y="150.2">QE</text>
<text x="38.3" y="153.7">QF</text>
<text x="50.6" y="150.2">OUTPUT_ENABLE</text>
<text x="54.7" y="153.7">LATCH_CLOCK</text>
<text x="79.6" y="155.5">11 S_CLK</text>
<text x="79.6" y="152">12 L_CLK</text>
<text x="25.4" y="158.5">A15</text>
<text x="34.8" y="159">7</text>
<text x="38.3" y="157.3">QG</text>
<text x="38.3" y="160.8">QH</text>
<text x="55.5" y="157.3">SHIFT_CLOCK</text>
<text x="67.7" y="160.8">RESET</text>
<text x="79.6" y="159">10 RST</text>
<text x="370.1" y="159.8" transform="rotate(-90 370.1 159.8)">1</text>
<text x="371.8" y="156.3" transform="rotate(-90 371.8 156.3)">1</text>
<text x="373.6" y="159.8" transform="rotate(-90 373.6 159.8)">2</text>
<text x="375.4" y="156.3" transform="rotate(-90 375.4 156.3)">2</text>
<text x="377.1" y="159.8" transform="rotate(-90 377.1 159.8)">3</text>
<text x="378.9" y="156.3" transform="rotate(-90 378.9 156.3)">3</text>
<text x="71" y="164.3">SQH</text>
<text x="79.6" y="162.6">9</text>
<text x="373.5" y="167.5" transform="rotate(-90 373.5 167.5)">CE</text>
<text x="377" y="167.5" transform="rotate(-90 377 167.5)">OE</text>
<text x="380.6" y="167.5" transform="rotate(-90 380.6 167.5)">WE</text>
<text x="25.4" y="179.7">A18</text>
<text x="25.4" y="176.1">A17</text>
<text x="34.8" y="176.7">1</text>
<text x="38.3" y="178.4">QB</text>
<text x="90.8" y="179.7">A16</text>
<text x="25.4" y="183.2">A19</text>
<text x="34.8" y="180.2">2</text>
<text x="34.8" y="183.7">3</text>
<text x="38.3" y="182">QC</text>
<text x="38.3" y="185.5">QD</text>
<text x="73.4" y="182">QA</text>
<text x="75.9" y="185.5">A</text>
<text x="79.6" y="183.7">14</text>
<text x="79.6" y="180.2">15</text>
<text x="25.4" y="190.3">A21</text>
<text x="25.4" y="186.7">A20</text>
<text x="34.8" y="187.3">4</text>
<text x="34.8" y="190.8">5</text>
<text x="38.3" y="189">QE</text>
<text x="50.6" y="189">OUTPUT_ENABLE</text>
<text x="79.6" y="190.8">12 L_CLK</text>
<text x="79.6" y="187.3">13</text>
<text x="25.4" y="193.8">A22</text>
<text x="34.8" y="194.3">6</text>
<text x="34.8" y="197.8">7</text>
<text x="38.3" y="192.5">QF</text>
<text x="38.3" y="196.1">QG</text>
<text x="54.7" y="192.5">LATCH_CLOCK</text>
<text x="55.5" y="196.1">SHIFT_CLOCK</text>
<text x="79.6" y="197.8">10</text>
<text x="79.6" y="194.3">11 S_CLK</text>
<text x="87" y="197.3">RST</text>
<text x="38.3" y="199.6">QH</text>
<text x="67.7" y="199.6">RESET</text>
<text x="71" y="203.1">SQH</text>
<text x="79.6" y="201.4">9</text>
<text x="55.4" y="229.1">W/R</text>
<text x="89.8" y="243.2">RST</text>
</g>
<g font-size="3.2" fill="#8d2323">
<text x="30.9" y="26.7">16</text>
<text x="38.1" y="28.2">D13/SCK D12/MISO</text>
<text x="74.4" y="26.7">15</text>
<text x="30.9" y="33.8">18</text>
<text x="30.9" y="30.3">17</text>
<text x="38.1" y="35.2">AREF</text>
<text x="38.1" y="31.7">3V3</text>
<text x="54.7" y="31.7">D11/MOSI</text>
<text x="64.8" y="35.2">D10</text>
<text x="74.4" y="30.3">14</text>
<text x="74.4" y="33.8">13</text>
<text x="30.9" y="40.9">20</text>
<text x="30.9" y="37.3">19</text>
<text x="38.1" y="38.7">A0</text>
<text x="66.8" y="38.7">D9</text>
<text x="74.4" y="37.3">12</text>
<text x="74.4" y="40.9">11</text>
<text x="30.9" y="47.9">22</text>
<text x="30.9" y="44.4">21</text>
<text x="38.1" y="45.8">A2</text>
<text x="38.1" y="42.3">A1</text>
<text x="66.8" y="42.3">D8</text>
<text x="66.8" y="45.8">D7</text>
<text x="74.4" y="44.4">10 W/R</text>
<text x="74.4" y="47.9">9</text>
<text x="30.9" y="51.4">23</text>
<text x="38.1" y="52.8">A4</text>
<text x="38.1" y="49.3">A3</text>
<text x="66.8" y="49.3">D6</text>
<text x="66.8" y="52.8">D5</text>
<text x="74.4" y="51.4">8</text>
<text x="30.9" y="58.5">25</text>
<text x="30.9" y="55">24</text>
<text x="38.1" y="59.9">A6</text>
<text x="38.1" y="56.4">A5</text>
<text x="66.8" y="56.4">D4</text>
<text x="66.8" y="59.9">D3</text>
<text x="74.4" y="55">7</text>
<text x="74.4" y="58.5">6</text>
<text x="30.9" y="65.5">27</text>
<text x="30.9" y="62">26</text>
<text x="38.1" y="63.4">A7</text>
<text x="66.8" y="63.4">D2</text>
<text x="74.4" y="62">5</text>
<text x="74.4" y="65.5">4</text>
<text x="30.9" y="69.1">28</text>
<text x="38.1" y="70.5">RESET</text>
<text x="38.1" y="67">+5V</text>
<text x="60.9" y="70.5">RESET</text>
<text x="64" y="67">GND</text>
<text x="74.4" y="69.1">3 RST</text>
<text x="30.9" y="76.1">30</text>
<text x="30.9" y="72.6">29</text>
<text x="38.1" y="77.5">VIN</text>
<text x="38.1" y="74">GND</text>
<text x="61" y="74">D0/RX</text>
<text x="61.2" y="77.5">D1/TX</text>
<text x="74.4" y="72.6">2</text>
<text x="74.4" y="76.1">1</text>
</g>
<g font-size="3.2" fill="#f00">
<text x="335.8" y="28.2">MRES</text>
<text x="122.9" y="77.9">9</text>
<text x="335.8" y="77.5">CAS0</text>
<text x="128.1" y="79.3">VDD</text>
<text x="335.8" y="81.1">CE0</text>
<text x="335.8" y="84.6">AS</text>
<text x="335.8" y="91.7">DTAK</text>
<text x="335.8" y="95.2">CAS2</text>
<text x="69.7" y="100.8">VCC</text>
<text x="77.8" y="99.1">16</text>
<text x="335.8" y="116.3">VRES</text>
<text x="335.8" y="119.9">LWR</text>
<text x="335.8" y="123.4">UWR</text>
<text x="335.8" y="126.9">M3</text>
<text x="335.8" y="130.5">TIME</text>
<text x="79.6" y="137.9">16</text>
<text x="335.8" y="134">CART</text>
<text x="71.5" y="139.6">VCC</text>
<text x="71.5" y="178.4">VCC</text>
<text x="79.6" y="176.7">16</text>
</g>
<g font-size="3.2">
<text x="120.9" y="81.4">10</text>
<text x="128.1" y="82.8">VSS</text>
<text x="33.1" y="123.8">8</text>
<text x="36.6" y="125.5">GND</text>
<text x="34.8" y="162.6">8</text>
<text x="38.3" y="164.3">GND</text>
<text x="34.8" y="201.4">8</text>
<text x="38.3" y="203.1">GND</text>
</g>
<g font-size="2.5" fill="#000080">
<text x="191.4" y="41.1" transform="rotate(-90 191.4 41.1)">0R</text>
<text x="198.5" y="41.1" transform="rotate(-90 198.5 41.1)">0R</text>
<text x="205.5" y="41.1" transform="rotate(-90 205.5 41.1)">0R</text>
<text x="212.6" y="41.1" transform="rotate(-90 212.6 41.1)">0R</text>
<text x="258.4" y="41.1" transform="rotate(-90 258.4 41.1)">0R</text>
<text x="265.5" y="41.1" transform="rotate(-90 265.5 41.1)">0R</text>
<text x="244.3" y="42.1" transform="rotate(-90 244.3 42.1)">4.7K</text>
<text x="251.4" y="42.1" transform="rotate(-90 251.4 42.1)">4.7K</text>
<text x="68.4" y="227.5">1K</text>
<text x="79.8" y="241.6">1K</text>
</g>
<g font-size="1.8" fill="#000080">
<text x="194.7" y="40.6" transform="rotate(-90 194.7 40.6)">R8</text>
<text x="201.7" y="40.6" transform="rotate(-90 201.7 40.6)">R9</text>
<text x="207.5" y="37.7" transform="rotate(90 207.5 37.7)">R10</text>
<text x="215.8" y="41.1" transform="rotate(-90 215.8 41.1)">R11</text>
<text x="247.6" y="40.6" transform="rotate(-90 247.6 40.6)">R15</text>
<text x="254.7" y="40.6" transform="rotate(-90 254.7 40.6)">R14</text>
<text x="260.4" y="37.7" transform="rotate(90 260.4 37.7)">R13</text>
<text x="268.8" y="41.1" transform="rotate(-90 268.8 41.1)">R12</text>
<text x="69" y="224.3">R17</text>
<text x="79.8" y="238.6">R2</text>
</g>
</svg>
